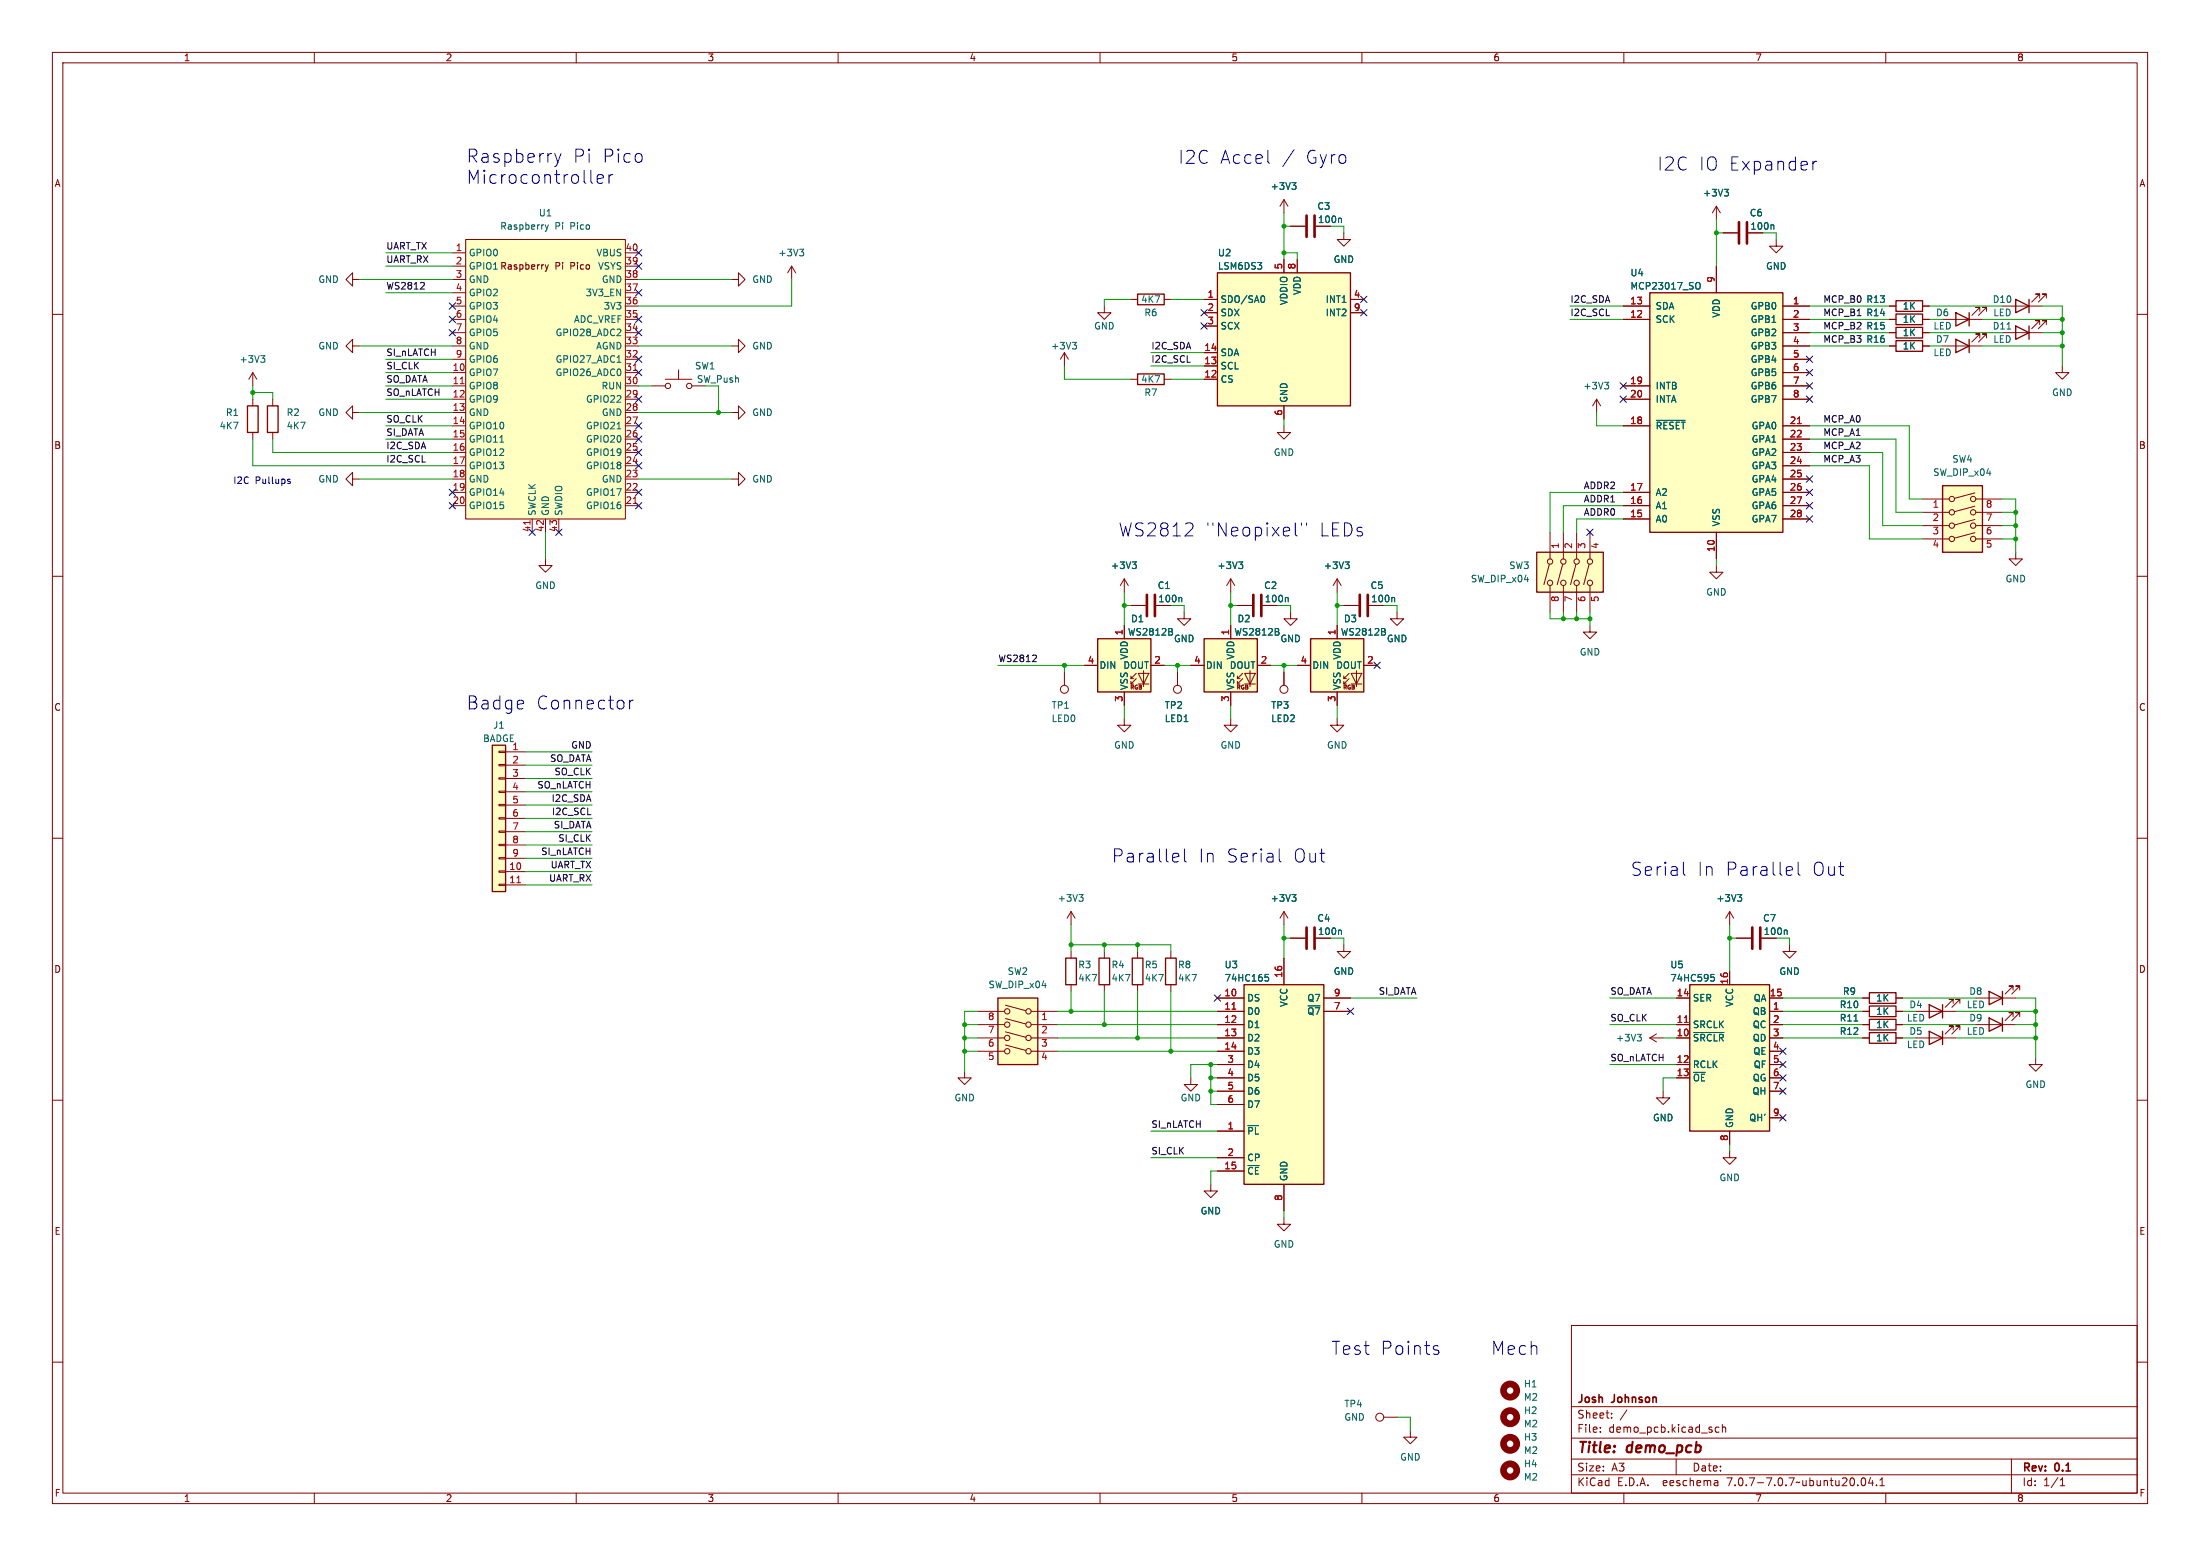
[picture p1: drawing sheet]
<svg xmlns="http://www.w3.org/2000/svg" width="420mm" height="297mm" viewBox="0 0 420 297" stroke-linecap="round" stroke-linejoin="round" font-family="sans-serif">
<g fill="none" stroke="#840000" stroke-width=".19">
<path d="M10 10h400v277h-400zM12 12h396v273h-396zM60 10v2M110 10v2M160 10v2M210 10v2M260 10v2M310 10v2M360 10v2M245.1 38.1v2.5M245.1 38.1l-.8 1.3M245.1 38.1l.8 1.3"/>
<path d="M327.7 39.4l-.8 1.2M327.7 39.4v2.5M327.7 39.4l.7 1.2M10 60h2M67.3 53.3v1.3l-1.3-1.3 1.3-1.2v1.2h1.3M86.4 48.3h2.5M86.4 50.8h2.5M86.4 53.3h2.5M86.4 58.4h2.5M86.4 55.9h2.5M88.9 45.7h30.5v53.4h-30.5zM104.1 50.5l.3 .9"/>
<path d="M104.4 51.4l-.3 .4M104.7 50.5l-.3 .9M119.4 48.3h2.5M119.4 50.8h2.5M119.4 53.3h2.5M119.4 58.4h2.5M119.4 55.9h2.5M139.7 53.3h1.3v1.3l1.2-1.3-1.2-1.2v1.2M151.1 50.8l-.7 1.3M151.1 50.8v2.5M151.1 50.8l.8 1.3M210.8 58.4v1.3h1.3l-1.3 1.3-1.3-1.3h1.3"/>
<path d="M215.9 57.2h1.3M222.2 57.2h1.3M229.9 57.2h2.5M229.9 59.7h2.5M245.1 49.5v2.6M246.4 43.2h2.8M247.6 49.5v2.6M256.5 44.5v1.2h1.3l-1.3 1.3-1.2-1.3h1.2M257.8 57.2h2.5M257.8 59.7h2.5M309.9 58.4h5.1M327.7 50.8v5.1"/>
<path d="M328.9 44.5h2.8M339.1 45.7v1.3h1.3l-1.3 1.3-1.3-1.3h1.3M340.4 58.4h5M360.7 58.4h1.2M367 58.4h1.3M378 59.4v-.7h-.8h.8l-1.6 1.5M379.2 59.4v-.7h-.7h.7l-1.5 1.5M382.3 58.4h7.6M389.4 56.9v-.8h-.8h.8l-1.5 1.6M390.7 56.9v-.8h-.8h.8l-1.6 1.6M408 60h2M48.3 71.1v2.6"/>
<path d="M48.3 76.2v1.3M48.3 71.1l-.8 1.3M48.3 71.1l.7 1.3M52.1 76.2v1.3M67.3 66v-1.2l-1.3 1.2 1.3 1.3v-1.3h1.3M67.3 78.7v1.3l-1.3-1.3 1.3-1.2v1.2h1.3M86.4 71.1h2.5M86.4 73.7h2.5M86.4 76.2h2.5M86.4 78.7h2.5M86.4 68.6h2.5M86.4 66h2.5"/>
<path d="M86.4 63.5h2.5M86.4 61h2.5M119.4 71.1h2.5M119.4 73.7h2.5M119.4 76.2h2.5M119.4 78.7h2.5M119.4 68.6h2.5M119.4 66h2.5M119.4 63.5h2.5M119.4 61h2.5M124.5 73.7h2.5M127 72.4h5.1"/>
<path d="M129.5 70.6v1.8M132.1 73.7h2.5M139.7 66h1.3v1.3l1.2-1.3-1.2-1.2v1.2M139.7 78.7h1.3v1.3l1.2-1.3-1.2-1.2v1.2M203.2 67.3l-.8 1.3M203.2 67.3v2.6M203.2 67.3l.8 1.3M215.9 72.4h1.3M222.2 72.4h1.3M229.9 72.4h2.5M229.9 69.9h2.5M229.9 67.3h2.5"/>
<path d="M229.9 62.2h2.5M245.1 77.5v2.5M304.8 76.2l-.8 1.3M304.8 76.2v2.5M304.8 76.2l.8 1.3M309.9 73.7h5.1M309.9 76.2h5.1M309.9 61h5.1M340.4 71.1h5M340.4 73.7h5M340.4 76.2h5M340.4 68.6h5"/>
<path d="M340.4 66h5M340.4 63.5h5M340.4 61h5M360.7 66h1.2M360.7 63.5h1.2M360.7 61h1.2M367 66h1.3M367 63.5h1.3M367 61h1.3M370.8 66h7.7M370.8 61h7.7M378 64.5v-.7h-.8h.8l-1.6 1.5"/>
<path d="M379.2 64.5v-.7h-.7h.7l-1.5 1.5M382.3 63.5h7.6M389.4 62v-.8h-.8h.8l-1.5 1.5M390.7 62v-.8h-.8h.8l-1.6 1.5M393.7 69.9v1.2h1.3l-1.3 1.3-1.3-1.3h1.3M48.3 82.6v1.2M52.1 82.6v1.2M67.3 91.4v-1.2l-1.3 1.2 1.3 1.3v-1.3h1.3M86.4 81.3h2.5M86.4 83.8h2.5M86.4 86.4h2.5M86.4 88.9h2.5"/>
<path d="M86.4 91.4h2.5M86.4 94h2.5M86.4 96.5h2.5M101.6 99.1v2.5M104.1 99.1v2.5M106.7 99.1v2.5M119.4 81.3h2.5M119.4 83.8h2.5M119.4 86.4h2.5M119.4 88.9h2.5M119.4 91.4h2.5M119.4 94h2.5"/>
<path d="M119.4 96.5h2.5M139.7 91.4h1.3v1.3l1.2-1.3-1.2-1.2v1.2M245.1 81.3v1.3h1.3l-1.3 1.2-1.3-1.2h1.3M309.9 81.3h5.1M309.9 94h5.1M309.9 96.5h5.1M309.9 99.1h5.1M340.4 81.3h5M340.4 83.8h5M340.4 86.4h5M340.4 88.9h5M340.4 91.4h5"/>
<path d="M340.4 94h5M340.4 96.5h5M340.4 99.1h5M367 95.3h5.1M367 97.8h5.1M377 99.2l-3.9 1M377 96.6l-3.9 1.1M377 94.1l-3.9 1M377.2 95.3h5.1M377.2 97.8h5.1M10 110h2M104.1 106.7v1.3h1.3l-1.3 1.2-1.2-1.2h1.2"/>
<path d="M214.6 110.5l-.7 1.3M214.6 110.5v2.5M214.6 119.4v2.5M214.6 110.5l.8 1.3M215.9 115.6h2.8M226.1 116.8v1.3h1.2l-1.2 1.3-1.3-1.3h1.3M234.9 110.5v2.5M234.9 119.4v2.5M234.9 110.5l-.7 1.3M234.9 110.5l.8 1.3M236.2 115.6h2.8M246.4 116.8v1.3h1.2l-1.2 1.3-1.3-1.3h1.3"/>
<path d="M255.3 110.5v2.5M255.3 119.4v2.5M255.3 110.5l-.8 1.3M255.3 110.5l.7 1.3M256.5 115.6h2.8M266.7 116.8v1.3h1.3l-1.3 1.3-1.3-1.3h1.3M295.8 107.7l-1.1 3.9M295.9 101.6v5.1M295.9 111.8v5M298.3 107.7l-1 3.9M298.4 101.6v5.1M298.4 111.8v5"/>
<path d="M300.9 107.7l-1.1 3.9M301 101.6v5.1M301 111.8v5M303.4 107.7l-1.1 3.9M303.5 119.4v1.3h1.3l-1.3 1.2-1.2-1.2h1.2M303.5 101.6v5.1M303.5 111.8v5M327.7 108v1.2h1.2l-1.2 1.3-1.3-1.3h1.3M327.7 101.6v5.1M367 100.3h5.1M367 102.9h5.1M377 101.7l-3.9 1"/>
<path d="M377.2 100.3h5.1M377.2 102.9h5.1M384.8 105.4v1.3h1.3l-1.3 1.3-1.3-1.3h1.3M408 110h2M203.2 128.3v2.5M207 127h2.5M214.6 137.2v1.2h1.3l-1.3 1.3-1.2-1.3h1.2M214.6 132.1v2.5M215.9 130.6h.5M215.9 129.5h.5M216.9 129.5l-1 1.1v-.6M216.9 128.5l-1 1v-.5"/>
<path d="M217.3 128.5h2l-1 2.1zM217.3 130.6h2M218.3 128v3.1M219.7 127h2.5M224.8 128.3v2.5M227.3 127h2.6M234.9 137.2v1.2h1.3l-1.3 1.3-1.2-1.3h1.2M234.9 132.1v2.5M236.2 130.6h.5M236.2 129.5h.5M237.2 129.5l-1 1.1v-.6M237.2 128.5l-1 1v-.5"/>
<path d="M237.6 128.5h2l-1 2.1zM237.6 130.6h2M238.6 128v3.1M240 127h2.6M245.1 128.3v2.5M247.6 127h2.6M255.3 137.2v1.2h1.2l-1.2 1.3-1.3-1.3h1.3M255.3 132.1v2.5M256.5 130.6h.5M256.5 129.5h.5M257.6 129.5l-1.1 1.1v-.6M257.6 128.5l-1.1 1v-.5"/>
<path d="M257.9 128.5h2.1l-1 2.1zM257.9 130.6h2.1M259 128v3.1M260.3 127h2.6M10 160h2M95.2 158.6h1.3v.3h-1.3zM95.2 156.1h1.3v.2h-1.3zM95.2 153.5h1.3v.3h-1.3zM95.2 151h1.3v.3h-1.3zM95.2 148.5h1.3v.2h-1.3zM95.2 145.9h1.3v.3h-1.3zM95.2 143.4h1.3v.2h-1.3z"/>
<path d="M96.5 143.5h3.8M96.5 146.1h3.8M96.5 148.6h3.8M96.5 151.1h3.8M96.5 153.7h3.8M96.5 156.2h3.8M96.5 158.8h3.8M408 160h2M95.2 168.8h1.3v.2h-1.3zM95.2 166.2h1.3v.3h-1.3zM95.2 163.7h1.3v.3h-1.3zM95.2 161.2h1.3v.2h-1.3z"/>
<path d="M96.5 166.4h3.8M96.5 168.9h3.8M96.5 161.3h3.8M96.5 163.8h3.8M204.5 174v2.5M204.5 174l-.8 1.3M204.5 174l.7 1.3M245.1 174v2.5M245.1 174l-.8 1.3M245.1 174l.8 1.3M246.4 179.1h2.8M330.2 174l-.8 1.3"/>
<path d="M330.2 174v2.5M330.2 174l.8 1.3M331.5 179.1h2.8M186.7 198.1h5.1M186.7 193h5.1M186.7 195.6h5.1M191.9 199.5l3.9 1M191.9 197l3.9 1M191.9 194.4l3.9 1.1M191.9 191.9l3.9 1M196.8 198.1h5.1M196.8 193h5.1"/>
<path d="M196.8 195.6h5.1M204.5 181.6v1.3M204.5 188v1.2M210.8 181.6v1.3M210.8 188v1.2M217.2 181.6v1.3M217.2 188v1.2M223.5 181.6v1.3M223.5 188v1.2M232.4 198.1h5.1M232.4 193h5.1M232.4 190.5h5.1"/>
<path d="M232.4 195.6h5.1M245.1 182.9v5.1M252.7 193h5.1M252.7 190.5h5.1M256.5 180.3v1.3h1.3l-1.3 1.3-1.2-1.3h1.2M315 198.1l1.2 .8M315 198.1h2.5M316.2 197.4l-1.2 .7M320 198.1h2.6M320 190.5h2.6M320 195.6h2.6M330.2 185.4v2.6"/>
<path d="M337.8 198.1h2.6M337.8 193h2.6M337.8 190.5h2.6M337.8 195.6h2.6M341.6 180.3v1.3h1.3l-1.3 1.3-1.2-1.3h1.2M355.6 198.1h1.3M355.6 193h1.3M355.6 190.5h1.3M355.6 195.6h1.3M361.9 198.1h1.3M361.9 193h1.3M361.9 190.5h1.3"/>
<path d="M361.9 195.6h1.3M365.8 198.1h7.6M365.8 193h7.6M372.9 191.5v-.7h-.8h.8l-1.6 1.5M372.9 196.6v-.8h-.8h.8l-1.6 1.6M374.1 191.5v-.7h-.7h.7l-1.5 1.5M374.1 196.6v-.8h-.7h.7l-1.5 1.6M377.2 190.5h7.6M377.2 195.6h7.6M384.3 189v-.8h-.8h.8l-1.5 1.5M384.3 194.1v-.8h-.8h.8l-1.5 1.5M385.6 189v-.8h-.8h.8l-1.6 1.5"/>
<path d="M385.6 194.1v-.8h-.8h.8l-1.6 1.5M10 210h2M184.1 204.5v1.2h-1.2l1.2 1.3 1.3-1.3h-1.3M186.7 200.7h5.1M196.8 200.7h5.1M227.3 205.7v1.3h-1.2l1.2 1.3 1.3-1.3h-1.3M232.4 200.7h5.1M232.4 203.2h5.1M232.4 205.7h5.1M232.4 208.3h5.1M232.4 215.9h5.1M232.4 210.8h5.1"/>
<path d="M317.5 208.3v1.3h-1.3l1.3 1.2 1.3-1.2h-1.3M320 203.2h2.6M320 205.7h2.6M330.2 219.7v1.3h-1.3l1.3 1.2 1.3-1.2h-1.3M330.2 215.9v2.5M337.8 200.7h2.6M337.8 203.2h2.6M337.8 205.7h2.6M337.8 208.3h2.6M337.8 213.4h2.6M388.6 201.9v1.3h1.3l-1.3 1.3-1.3-1.3h1.3M408 210h2"/>
<path d="M231.1 226.1v1.2h-1.2l1.2 1.3 1.3-1.3h-1.3M232.4 223.5h5.1M232.4 221h5.1M245.1 232.4v1.3h-1.3l1.3 1.2 1.3-1.2h-1.3M245.1 226.1v5M10 260h2M300 253h108v32h-108zM408 260h2M264.2 270.5h2.5M269.2 273v1.3h1.3l-1.3 1.3-1.2-1.3h1.2M300 278.5h108M300 274.5h108"/>
<path d="M300 268.5h108M305.5 273.2v.2M305.5 272.5v.1M307.7 270.5v.2M307.7 269.8v.1M310.6 269.1l-1.3 1.9M320 278.5v3M328.2 272.5l-.5-.1-.3 .3 .2 .6h.6M328.8 272.5l.2-.1 .4 .1v.9M328.8 271.9v1.5M384 278.5v6.5M60 285v2"/>
<path d="M110 285v2M160 285v2M210 285v2M260 285v2M300 281.5h108M310 285v2M327.9 282.7v.9M327.9 283.5l-.1 .1M327.9 282.9l-.1 .1M355.4 282.2l.3-.1a.8 .8 0 0 1 .5 .7 .8 .8 0 0 1-.5 .8l-.3-.2-.1-.4zM357.1 282l-.4 1.1h1M357.4 282.6v1"/>
<path d="M358.2 283.4v.2M358.9 283.6h.8M358.9 282.5l.4-.4v1.5M360 285v2M393.3 283.6h.9M393.3 282.5l.4-.4v1.5"/>
<circle cx="127.5" cy="73.7" r=".51"/>
<circle cx="131.6" cy="73.7" r=".51"/>
<circle cx="372.6" cy="97.8" r=".51"/>
<circle cx="372.6" cy="95.3" r=".51"/>
<circle cx="376.7" cy="97.8" r=".51"/>
<circle cx="376.7" cy="95.3" r=".51"/>
<circle cx="295.9" cy="107.2" r=".51"/>
<circle cx="295.9" cy="111.3" r=".51"/>
<circle cx="298.4" cy="111.3" r=".51"/>
<circle cx="298.4" cy="107.2" r=".51"/>
<circle cx="301" cy="111.3" r=".51"/>
<circle cx="301" cy="107.2" r=".51"/>
<circle cx="303.5" cy="107.2" r=".51"/>
<circle cx="303.5" cy="111.3" r=".51"/>
<circle cx="372.6" cy="102.9" r=".51"/>
<circle cx="372.6" cy="100.3" r=".51"/>
<circle cx="376.7" cy="102.9" r=".51"/>
<circle cx="376.7" cy="100.3" r=".51"/>
<circle cx="203.2" cy="131.6" r=".76"/>
<circle cx="224.8" cy="131.6" r=".76"/>
<circle cx="245.1" cy="131.6" r=".76"/>
<circle cx="192.3" cy="195.6" r=".51"/>
<circle cx="192.3" cy="193" r=".51"/>
<circle cx="192.3" cy="198.1" r=".51"/>
<circle cx="196.3" cy="198.1" r=".51"/>
<circle cx="196.3" cy="193" r=".51"/>
<circle cx="196.3" cy="195.6" r=".51"/>
<circle cx="192.3" cy="200.7" r=".51"/>
<circle cx="196.3" cy="200.7" r=".51"/>
<circle cx="263.4" cy="270.5" r=".76"/>
</g>
<g fill="none" stroke="#840000" stroke-width=".25">
<path d="M217.2 56.1h5v2.1h-5zM232.4 52.1h25.4v25.4h-25.4zM315 55.9h25.4v45.7h-25.4zM361.9 57.4h5.1v2h-5.1zM361.9 59.9h5.1v2.1h-5.1zM373.4 59.7l2.5 1.3-2.5 1.2zM375.9 59.7v2.5M384.8 57.2l2.5 1.2-2.5 1.3zM387.3 57.2v2.5M47.2 77.5h2.1v5.1h-2.1zM51.1 77.5h2v5.1h-2zM217.2 71.4h5v2h-5z"/>
<path d="M361.9 62.5h5.1v2h-5.1zM361.9 65h5.1v2.1h-5.1zM373.4 64.8l2.5 1.2-2.5 1.3zM375.9 64.8v2.5M384.8 62.2l2.5 1.3-2.5 1.3zM387.3 62.2v2.6M370.8 92.7h7.7v12.7h-7.7zM293.4 105.4h12.7v7.6h-12.7zM209.5 121.9h10.2v10.2h-10.2zM229.9 121.9h10.1v10.2h-10.1zM250.2 121.9h10.1v10.2h-10.1zM94 142.2h2.5v28h-2.5z"/>
<path d="M190.5 190.5h7.6v12.7h-7.6zM203.5 182.9h2v5.1h-2zM209.8 182.9h2v5.1h-2zM216.2 182.9h2v5.1h-2zM222.5 182.9h2v5.1h-2zM237.5 188h15.2v38.1h-15.2zM322.6 188h15.2v27.9h-15.2zM356.9 192h5v2.1h-5zM356.9 189.5h5v2h-5zM356.9 197.1h5v2h-5zM356.9 194.6h5v2h-5zM368.3 191.8l2.5 1.2-2.5 1.3z"/>
<path d="M368.3 196.9l2.5 1.2-2.5 1.3zM370.8 191.8v2.5M370.8 196.9v2.5M379.7 189.2l2.6 1.3-2.6 1.3zM379.7 194.3l2.6 1.3-2.6 1.3zM382.3 189.2v2.6M382.3 194.3v2.6"/>
</g>
<g fill="#ffffc2" stroke="#ffffc2" stroke-width=".19">
<path d="M229.9 121.9h10.1v10.2h-10.1z"/>
<path d="M250.2 121.9h10.1v10.2h-10.1z"/>
<path d="M88.9 45.7h30.5v53.4h-30.5z"/>
<path d="M94 142.2h2.5v28h-2.5z"/>
<path d="M190.5 190.5h7.6v12.7h-7.6z"/>
<path d="M293.4 105.4h12.7v7.6h-12.7z"/>
<path d="M232.4 52.1h25.4v25.4h-25.4z"/>
<path d="M370.8 92.7h7.7v12.7h-7.7z"/>
<path d="M315 55.9h25.4v45.7h-25.4z"/>
<path d="M209.5 121.9h10.2v10.2h-10.2z"/>
<path d="M322.6 188h15.2v27.9h-15.2z"/>
<path d="M237.5 188h15.2v38.1h-15.2z"/>
</g>
<g fill="none" stroke="#006464" stroke-width=".19">
<path d="M246.6 34.9h.8l-.4 .5M247.2 35.4l.2 .2v.3l-.2 .2M329.2 36.1h.8l-.5 .5M329.7 36.6l.3 .3v.3l-.3 .2M104.1 42.9l.3 .9M104.4 43.8l-.3 .4M104.7 42.9l-.3 .9M152.6 47.6h.8l-.4 .5M153.2 48.1l.2 .2v.3l-.2 .2M241.1 56.5a.79 .79 0 0 1 0 1.2M255.9 41.6l.2 .2v.7M324 53.9a.43 .43 0 0 1 .6 .4v.5a.43 .43 0 0 1-.6 .4"/>
<path d="M338.5 42.9l.1 .2v.7M49.8 67.9h.8l-.5 .5M50.3 68.4l.3 .2v.3l-.3 .3M117.8 69.2h.7M204.7 65.3h.8l-.4 .5M205.3 65.8l.2 .3v.3l-.2 .2M306.3 73h.8l-.4 .5M306.9 73.5l.2 .2v.3l-.2 .2M383.1 62.8h.8M95.4 84.4h.8M117.8 81.9h.7M316.2 80.2h5.5"/>
<path d="M216.1 107.3h.8l-.4 .4M216.7 107.7l.2 .3v.3l-.2 .2M225.4 114l.2 .2v.7M236.5 107.3h.7l-.4 .4M237 107.7l.2 .3v.3l-.2 .2M245.7 114l.2 .2v.7M256.8 107.3h.8l-.5 .4M257.3 107.7l.3 .3v.3l-.3 .2M266.1 114l.1 .2v.7M223.7 120.6l.2 .4M223.7 120.1v.3M244.1 120.6l.1 .4"/>
<path d="M244.1 120.1v.3M264.4 120.6l.1 .4M264.4 120.1v.3M206 170.8h.8l-.5 .4M206.5 171.2l.3 .3v.3l-.3 .2M246.6 170.8h.8l-.4 .4M247.2 171.2l.2 .3v.3l-.2 .2M255.9 177.5l.2 .2v.7M331.7 170.8h.8l-.4 .4M332.3 171.2l.2 .3v.3l-.2 .2M341 177.5l.2 .2v.7M241.5 186h.6"/>
<path d="M241.7 186.5h.3l.2 .2-.1 .5-.4 .1M312.5 197.4h.8l-.4 .5M313.1 197.9l.2 .3v.3l-.2 .2M323.3 197.1h5.8M326.6 186h.6M326.7 186.5h.3l.3 .2-.1 .5-.5 .1M353.9 194.9h.8M238.2 214.9h2.1"/>
</g>
<path d="M87.9 73.2h.7M120.9 70.7h.7M101.2 99.4v.7M120.9 96.1h.7M343.1 80.9h.8M98.7 168.5h.7M235.2 192.6h.7M321.6 195.2h.7" fill="none" stroke="#a90000" stroke-width=".19"/>
<g fill="none" stroke="#840000" stroke-width=".51">
<path d="M249.4 41.1v4.1M251 41.1v4.1M332 42.4v4.1M333.5 42.4v4.1M218.9 113.5v4.1M220.5 113.5v4.1M239.3 113.5v4.1M240.8 113.5v4.1M259.6 113.5v4.1M261.1 113.5v4.1M249.4 177v4.1M251 177v4.1"/>
<path d="M334.5 177v4.1M336 177v4.1"/>
</g>
<g fill="none" stroke="#840000" stroke-width="1.3">
<circle cx="288.3" cy="275.6" r="1.27"/>
<circle cx="288.3" cy="265.4" r="1.27"/>
<circle cx="288.3" cy="270.5" r="1.27"/>
<circle cx="288.3" cy="280.7" r="1.27"/>
</g>
<path d="M80.2 55.2h.8M81 54v.5M197.1 126.3h.8M197.8 125.1v.5" fill="none" stroke="#0f0f0f" stroke-width=".19"/>
<g fill="none" stroke="#0000c2" stroke-width=".19">
<path d="M105.9 29.3l.6 1.7M106.5 31l-.4 .7M107.1 29.3l-.6 1.7M112.9 34.9l.3 .1M114 34.2l1.2-.3-.1-.5-.7-.1-.4 .4 .1 1.2 .3 .1 .7-.1M116.3 33.3v1.7M117 33.3a.64 .64 0 0 0-.7 .5M242.2 31.1l.2 .1M247 28.6l-2.1 3.2M346.1 30.8v1.7M346.8 30.8a.64 .64 0 0 0-.7 .5M55 91.8l.4 .3v.1l-.4 .1"/>
<path d="M55 91.5h.4M247.3 99.8v2.1l.3 .4M248.5 99.8v.5M249.4 99.8v.5M120.2 133.7v1.6M120.9 133.7a.64 .64 0 0 0-.7 .4M224.2 162.9l.7 .1 .1 .5-1.1 .2M224.9 164.4l-.7 .1M226.1 162v2.2l.4 .3M244.2 162v2.2l.4 .3M321.4 164.6v2.1l.3 .4M341.4 165.4l.7 .1 .1 .5-1.2 .2"/>
<path d="M342.1 167l-.7 .1M343.3 164.6v2.1l.3 .4M274 257.7l.6 .1 .1 .4-.4 .3h-.4M274 256.8l.6 .2"/>
</g>
<g fill="none" stroke="#009600" stroke-width=".19">
<path d="M68.6 53.3h17.8M73.7 48.3h12.7M73.7 55.9h12.7M73.7 50.8h12.7M121.9 53.3h17.8M151.1 53.3v5.1h-29.2M215.9 57.2h-5.1v1.2M223.5 57.2h6.4M245.1 48.3h2.5v1.2M245.1 40.6v8.9M245.1 43.2h1.3M254 43.2h2.5v1.3"/>
<path d="M299.7 58.4h10.2M327.7 44.5h1.2M327.7 41.9v8.9M336.5 44.5h2.6v1.2M345.4 58.4h15.3M368.3 58.4h14M389.9 58.4h3.8v11.5M48.3 73.7v2.5M48.3 74.9h3.8v1.3M68.6 66h17.8M68.6 78.7h17.8M73.7 73.7h12.7"/>
<path d="M73.7 71.1h12.7M73.7 68.6h12.7M73.7 76.2h12.7M121.9 66h17.8M121.9 73.7h2.6M121.9 78.7h17.8M137.2 73.7v5M203.2 69.9v2.5h12.7M219.7 69.9h10.2M219.7 67.3h10.2M223.5 72.4h6.4M299.7 61h10.2"/>
<path d="M304.8 78.7v2.6h5.1M345.4 63.5h15.3M345.4 61h15.3M345.4 66h15.3M368.3 63.5h14M368.3 61h2.5M368.3 66h2.5M378.5 61h15.2M378.5 66h15.2M389.9 63.5h3.8M48.3 83.8v5.1h38.1M52.1 83.8v2.6h34.3"/>
<path d="M68.6 91.4h17.8M73.7 83.8h12.7M73.7 81.3h12.7M121.9 91.4h17.8M245.1 80v1.3M309.9 94h-14v7.6M309.9 99.1h-8.9v2.5M309.9 96.5h-11.5v5.1M345.4 88.9h11.5v14h10.1M345.4 81.3h19.1v14h2.5M345.4 83.8h16.5v14h5.1M345.4 86.4h14v13.9h7.6"/>
<path d="M382.3 95.3h2.5v10.1M382.3 97.8h2.5M104.1 101.6v5.1M214.6 115.6h1.3M214.6 113v6.4M223.5 115.6h2.6v1.2M234.9 113v6.4M234.9 115.6h1.3M243.8 115.6h2.6v1.2M255.3 113v6.4M255.3 115.6h1.2M264.2 115.6h2.5v1.2"/>
<path d="M295.9 116.8v1.3h7.6M298.4 116.8v1.3M301 116.8v1.3M303.5 116.8v2.6M327.7 106.7v1.3M382.3 102.9h2.5M382.3 100.3h2.5M190.5 127h16.5M203.2 127v1.3M214.6 134.6v2.6M222.2 127h5.1M224.8 127v1.3"/>
<path d="M234.9 134.6v2.6M242.6 127h5M245.1 127v1.3M255.3 134.6v2.6M100.3 151.1h12.7M100.3 148.6h12.7M100.3 153.7h12.7M100.3 156.2h12.7M100.3 158.8h12.7M100.3 143.5h12.7M100.3 146.1h12.7M100.3 168.9h12.7"/>
<path d="M100.3 161.3h12.7M100.3 163.8h12.7M100.3 166.4h12.7M204.5 176.5v5.1M245.1 179.1h1.3M245.1 176.5v6.4M254 179.1h2.5v1.2M330.2 179.1h1.3M330.2 176.5v8.9M339.1 179.1h2.5v1.2M184.1 198.1h2.6M184.1 195.6h2.6"/>
<path d="M186.7 193h-2.6v11.5M201.9 198.1h30.5M201.9 193h30.5M201.9 195.6h30.5M204.5 180.3h19v1.3M204.5 189.2v3.8M210.8 180.3v1.3M210.8 189.2v6.4M217.2 180.3v1.3M217.2 189.2v8.9M223.5 189.2v11.5M257.8 190.5h12.7"/>
<path d="M307.3 190.5h12.7M307.3 195.6h12.7M317.5 198.1h2.5M340.4 198.1h15.2M340.4 193h15.2M340.4 190.5h15.2M340.4 195.6h15.2M363.2 198.1h2.6M363.2 193h2.6M363.2 190.5h14M363.2 195.6h14M373.4 198.1h15.2"/>
<path d="M373.4 193h15.2M384.8 190.5h3.8v11.4M384.8 195.6h3.8M184.1 200.7h2.6M201.9 200.7h30.5M219.7 215.9h12.7M231.1 205.7h1.3M231.1 203.2v7.6h1.3M231.1 208.3h1.3M232.4 203.2h-5.1v2.5M307.3 203.2h12.7M320 205.7h-2.5v2.6"/>
<path d="M330.2 218.4v1.3M219.7 221h12.7M232.4 223.5h-1.3v2.6M245.1 231.1v1.3M266.7 270.5h2.5v2.5"/>
</g>
<g fill="none" stroke="#000084" stroke-width=".19">
<path d="M85.8 57.8l1.2 1.2M87 57.8l-1.2 1.2M121.3 55.3l1.2 1.2M121.3 47.7l1.2 1.2M121.3 50.2l1.2 1.2M122.5 55.3l-1.2 1.2M122.5 47.7l-1.2 1.2M122.5 50.2l-1.2 1.2M229.3 59.1l1.2 1.2M230.5 59.1l-1.2 1.2M259.7 59.1l1.3 1.2M259.7 56.5l1.3 1.3"/>
<path d="M261 59.1l-1.3 1.2M261 56.5l-1.3 1.3M85.8 60.4l1.2 1.2M85.8 62.9l1.2 1.2M87 60.4l-1.2 1.2M87 62.9l-1.2 1.2M121.3 68l1.2 1.2M121.3 75.6l1.2 1.2M121.3 62.9l1.2 1.2M121.3 60.4l1.2 1.2M121.3 70.5l1.2 1.2M122.5 60.4l-1.2 1.2"/>
<path d="M122.5 68l-1.2 1.2M122.5 75.6l-1.2 1.2M122.5 62.9l-1.2 1.2M122.5 70.5l-1.2 1.2M229.3 61.6l1.2 1.2M230.5 61.6l-1.2 1.2M309.3 73.1l1.2 1.2M309.3 75.6l1.2 1.2M310.5 73.1l-1.2 1.2M310.5 75.6l-1.2 1.2M344.8 70.5l1.2 1.2M344.8 68l1.2 1.2"/>
<path d="M344.8 75.6l1.2 1.2M344.8 73.1l1.2 1.2M346 70.5l-1.2 1.2M346 68l-1.2 1.2M346 75.6l-1.2 1.2M346 73.1l-1.2 1.2M85.8 95.9l1.2 1.2M85.8 93.4l1.2 1.2M87 95.9l-1.2 1.2M87 93.4l-1.2 1.2M121.3 83.2l1.2 1.2M121.3 95.9l1.2 1.2"/>
<path d="M121.3 80.7l1.2 1.2M121.3 88.3l1.2 1.2M121.3 85.8l1.2 1.2M121.3 93.4l1.2 1.2M122.5 83.2l-1.2 1.2M122.5 95.9l-1.2 1.2M122.5 80.7l-1.2 1.2M122.5 88.3l-1.2 1.2M122.5 85.8l-1.2 1.2M122.5 93.4l-1.2 1.2M344.8 93.4l1.2 1.2M344.8 90.8l1.2 1.2"/>
<path d="M344.8 98.5l1.2 1.2M344.8 95.9l1.2 1.2M346 93.4l-1.2 1.2M346 90.8l-1.2 1.2M346 98.5l-1.2 1.2M346 95.9l-1.2 1.2M101 101l1.2 1.2M102.2 101l-1.2 1.2M106.1 101l1.2 1.2M107.3 101l-1.2 1.2M302.9 101l1.2 1.2M304.1 101l-1.2 1.2"/>
<path d="M262.3 126.4l1.2 1.2M263.5 126.4l-1.2 1.2M231.8 189.9l1.2 1.2M233 189.9l-1.2 1.2M257.2 192.4l1.2 1.2M258.4 192.4l-1.2 1.2M339.8 207.7l1.2 1.2M339.8 202.6l1.2 1.2M339.8 205.1l1.2 1.2M339.8 212.8l1.2 1.2M339.8 200.1l1.2 1.2M341 207.7l-1.2 1.2"/>
<path d="M341 202.6l-1.2 1.2M341 205.1l-1.2 1.2M341 212.8l-1.2 1.2M341 200.1l-1.2 1.2"/>
</g>
<g fill="#009600" stroke="#009600" stroke-width=".19">
<circle cx="203.2" cy="127" r=".38"/>
<circle cx="224.8" cy="127" r=".38"/>
<circle cx="235" cy="115.6" r=".38"/>
<circle cx="214.6" cy="115.6" r=".38"/>
<circle cx="217.2" cy="180.3" r=".38"/>
<circle cx="137.2" cy="78.7" r=".38"/>
<circle cx="48.3" cy="74.9" r=".38"/>
<circle cx="204.5" cy="180.3" r=".38"/>
<circle cx="204.5" cy="193" r=".38"/>
<circle cx="184.2" cy="200.7" r=".38"/>
<circle cx="210.8" cy="195.6" r=".38"/>
<circle cx="184.2" cy="198.1" r=".38"/>
<circle cx="184.2" cy="195.6" r=".38"/>
<circle cx="210.8" cy="180.3" r=".38"/>
<circle cx="327.7" cy="44.5" r=".38"/>
<circle cx="303.5" cy="118.1" r=".38"/>
<circle cx="245.1" cy="48.3" r=".38"/>
<circle cx="245.1" cy="43.2" r=".38"/>
<circle cx="384.8" cy="97.8" r=".38"/>
<circle cx="384.8" cy="102.9" r=".38"/>
<circle cx="393.7" cy="66" r=".38"/>
<circle cx="384.8" cy="100.3" r=".38"/>
<circle cx="393.7" cy="61" r=".38"/>
<circle cx="393.7" cy="63.5" r=".38"/>
<circle cx="231.1" cy="205.7" r=".38"/>
<circle cx="231.1" cy="203.2" r=".38"/>
<circle cx="330.2" cy="179.1" r=".38"/>
<circle cx="301" cy="118.1" r=".38"/>
<circle cx="298.5" cy="118.1" r=".38"/>
<circle cx="255.3" cy="115.6" r=".38"/>
<circle cx="245.1" cy="127" r=".38"/>
<circle cx="388.6" cy="195.6" r=".38"/>
<circle cx="388.6" cy="193" r=".38"/>
<circle cx="388.6" cy="198.1" r=".38"/>
<circle cx="231.1" cy="208.3" r=".38"/>
<circle cx="217.2" cy="198.1" r=".38"/>
<circle cx="223.5" cy="200.7" r=".38"/>
<circle cx="245.1" cy="179.1" r=".38"/>
</g>
<g font-size="3.5" fill="#0000c2">
<text x="88.9" y="31.3">Raspberry</text>
<text x="88.9" y="35.3">Microcontroller</text>
<text x="109.2" y="31.3">Pi</text>
<text x="114.8" y="31.3">Pico</text>
<text x="224.8" y="31.5">I2C</text>
<text x="232.7" y="31.5">Accel</text>
<text x="248.9" y="31.5">Gyro</text>
<text x="316.2" y="32.8">I2C</text>
<text x="324.2" y="32.8">IO Expander</text>
<text x="213.4" y="102.6">WS2812</text>
<text x="230" y="102.6">&quot;Neopixel&quot;</text>
<text x="251.6" y="102.6">LEDs</text>
<text x="88.9" y="135.6">Badge</text>
<text x="102.2" y="135.6">Connector</text>
<text x="212.1" y="164.9">Parallel</text>
<text x="228.6" y="164.9">In Serial</text>
<text x="246.6" y="164.9">Out</text>
<text x="311.1" y="167.4">Serial</text>
<text x="323.8" y="167.4">In Parallel</text>
<text x="345.7" y="167.4">Out</text>
<text x="254" y="258.8">Test</text>
<text x="263.4" y="258.8">Points</text>
<text x="284.5" y="258.8">Mech</text>
</g>
<g font-size="2.8" fill="#840000">
<text x="301" y="277.9">Title:</text>
<text x="310.6" y="277.9">demo_pcb</text>
</g>
<g font-size="2.1" fill="#840000">
<text x="301" y="268.2">Josh</text>
<text x="307.8" y="268.2">Johnson</text>
<text x="301" y="273.7">File:</text>
<text x="301" y="271">Sheet:</text>
<text x="307.1" y="273.7">demo_pcb.kicad_sch</text>
<text x="301" y="281.1">Size:</text>
<text x="307.6" y="281.1">A3</text>
<text x="323" y="281.1">Date:</text>
<text x="386" y="281.3">Rev:</text>
<text x="392.4" y="281.3">0.1</text>
<text x="301" y="283.9">KiCad</text>
<text x="308.7" y="283.9">E.D.A.</text>
<text x="317.6" y="283.9">eeschema</text>
<text x="330" y="283.9">7.0.7-7.0.7~ubuntu20.04.1</text>
<text x="386" y="283.9">Id:</text>
<text x="390.1" y="283.9">1/1</text>
</g>
<g font-size="1.8" fill="#840000">
<text x="35" y="11.9">1</text>
<text x="85" y="11.9">2</text>
<text x="135" y="11.9">3</text>
<text x="185" y="11.9">4</text>
<text x="235" y="11.9">5</text>
<text x="285" y="11.9">6</text>
<text x="335" y="11.9">7</text>
<text x="385" y="11.9">8</text>
<text x="10.3" y="35.9">A</text>
<text x="408.3" y="35.9">A</text>
<text x="251.5" y="42.8">100n</text>
<text x="334.1" y="44">100n</text>
<text x="105.9" y="51.7">Pi</text>
<text x="109" y="51.7">Pico</text>
<text x="10.3" y="85.9">B</text>
<text x="408.2" y="85.9">B</text>
<text x="221" y="115.2">100n</text>
<text x="241.3" y="115.2">100n</text>
<text x="261.7" y="115.2">100n</text>
<text x="10.3" y="135.9">C</text>
<text x="408.2" y="135.9">C</text>
<text x="251.5" y="178.7">100n</text>
<text x="336.6" y="178.7">100n</text>
<text x="10.3" y="185.9">D</text>
<text x="408.2" y="185.9">D</text>
<text x="10.3" y="235.9">E</text>
<text x="408.3" y="235.9">E</text>
<text x="10.3" y="285.9">F</text>
<text x="35" y="286.9">1</text>
<text x="85" y="286.9">2</text>
<text x="135" y="286.9">3</text>
<text x="185" y="286.9">4</text>
<text x="235" y="286.9">5</text>
<text x="285" y="286.9">6</text>
<text x="335" y="286.9">7</text>
<text x="385" y="286.9">8</text>
<text x="408.3" y="285.9">F</text>
</g>
<g font-size="1.8" fill="#006464">
<text x="102.8" y="41.5">U1</text>
<text x="242.5" y="36.4">+3V3</text>
<text x="251.4" y="40.2">C3</text>
<text x="325" y="37.7">+3V3</text>
<text x="333.9" y="41.5">C6</text>
<text x="95.4" y="44">Raspberry</text>
<text x="105.9" y="44">Pi</text>
<text x="109" y="44">Pico</text>
<text x="89.4" y="49.1">GPIO0</text>
<text x="89.4" y="51.7">GPIO1 Raspberry</text>
<text x="113.8" y="49.1">VBUS</text>
<text x="114.1" y="51.7">VSYS</text>
<text x="148.5" y="49.1">+3V3</text>
<text x="232.4" y="51.7">LSM6DS3</text>
<text x="232.4" y="49.1">U2</text>
<text x="254.5" y="50.4">GND</text>
<text x="311.2" y="52.9">U4</text>
<text x="337.1" y="51.7">GND</text>
<text x="60.7" y="54.2">GND</text>
<text x="89.4" y="54.2">GND</text>
<text x="89.4" y="56.7">GPIO2</text>
<text x="89.4" y="59.3">GPIO3</text>
<text x="111.7" y="56.7">3V3_EN</text>
<text x="114.8" y="54.2">GND</text>
<text x="115.2" y="59.3">3V3</text>
<text x="143.5" y="54.2">GND</text>
<text x="217.8" y="58">4K7</text>
<text x="232.9" y="58">SDO/SA0</text>
<text x="246" y="58.3" transform="rotate(-90 246 58.3)">VDDIO</text>
<text x="248.5" y="56.4" transform="rotate(-90 248.5 56.4)">VDD</text>
<text x="253" y="58">INT1</text>
<text x="311.2" y="55.5">MCP23017_SO</text>
<text x="316" y="59.3">SDA</text>
<text x="334.1" y="59.3">GPB0</text>
<text x="356.2" y="58">R13</text>
<text x="363.1" y="59.3">1K</text>
<text x="380.3" y="58">D10</text>
<text x="89.4" y="61.8">GPIO4</text>
<text x="89.4" y="64.4">GPIO5</text>
<text x="106" y="64.4">GPIO28_ADC2</text>
<text x="109.5" y="61.8">ADC_VREF</text>
<text x="208.8" y="63.1">GND</text>
<text x="218.4" y="60.6">R6</text>
<text x="232.9" y="60.6">SDX</text>
<text x="232.9" y="63.1">SCX</text>
<text x="253" y="60.6">INT2</text>
<text x="316" y="61.8">SCK</text>
<text x="328.5" y="60.7" transform="rotate(-90 328.5 60.7)">VDD</text>
<text x="334.1" y="61.8">GPB1</text>
<text x="334.1" y="64.4">GPB2</text>
<text x="356.2" y="63.1">R15</text>
<text x="356.2" y="60.6">R14</text>
<text x="356.2" y="65.6">R16</text>
<text x="363.1" y="64.4">1K</text>
<text x="363.1" y="61.8">1K</text>
<text x="369" y="63.1">LED</text>
<text x="369.5" y="65.6">D7</text>
<text x="369.5" y="60.6">D6</text>
<text x="380.3" y="63.1">D11</text>
<text x="380.4" y="60.6">LED</text>
<text x="380.4" y="65.6">LED</text>
<text x="45.6" y="69.4">+3V3</text>
<text x="60.7" y="66.9">GND</text>
<text x="89.4" y="72">GPIO7</text>
<text x="89.4" y="66.9">GND</text>
<text x="89.4" y="69.4">GPIO6</text>
<text x="106" y="72">GPIO26_ADC0</text>
<text x="106" y="69.4">GPIO27_ADC1</text>
<text x="113.7" y="66.9">AGND</text>
<text x="132.6" y="70.7">SW1</text>
<text x="143.5" y="66.9">GND</text>
<text x="200.6" y="66.9">+3V3</text>
<text x="232.9" y="70.7">SCL</text>
<text x="232.9" y="68.2">SDA</text>
<text x="334.1" y="66.9">GPB3</text>
<text x="334.1" y="69.4">GPB4</text>
<text x="334.1" y="72">GPB5</text>
<text x="363.1" y="66.9">1K</text>
<text x="369" y="68.2">LED</text>
<text x="89.4" y="74.5">GPIO8</text>
<text x="89.4" y="77.1">GPIO9</text>
<text x="111.8" y="77.1">GPIO22</text>
<text x="114.7" y="74.5">RUN</text>
<text x="217.8" y="73.3">4K7</text>
<text x="218.4" y="75.8">R7</text>
<text x="232.9" y="73.3">CS</text>
<text x="246" y="77" transform="rotate(-90 246 77)">GND</text>
<text x="302.2" y="74.5">+3V3</text>
<text x="316" y="74.5">INTB</text>
<text x="316" y="77.1">INTA</text>
<text x="334.1" y="74.5">GPB6</text>
<text x="334.1" y="77.1">GPB7</text>
<text x="391.7" y="75.8">GND</text>
<text x="41.8" y="82.1">4K7</text>
<text x="43" y="79.6">R1</text>
<text x="54.6" y="79.6">R2</text>
<text x="54.6" y="82.1">4K7</text>
<text x="60.7" y="79.6">GND</text>
<text x="89.4" y="79.6">GND</text>
<text x="89.4" y="82.1">GPIO10</text>
<text x="111.8" y="82.1">GPIO21</text>
<text x="114.8" y="79.6">GND</text>
<text x="143.5" y="79.6">GND</text>
<text x="316" y="82.1">~{RESET}</text>
<text x="334.3" y="82.1">GPA0</text>
<text x="89.4" y="84.7">GPIO11</text>
<text x="89.4" y="87.2">GPIO12</text>
<text x="89.4" y="89.8">GPIO13</text>
<text x="111.8" y="89.8">GPIO18</text>
<text x="111.8" y="87.2">GPIO19</text>
<text x="111.8" y="84.7">GPIO20</text>
<text x="243.1" y="87.2">GND</text>
<text x="334.3" y="84.7">GPA1</text>
<text x="334.3" y="87.2">GPA2</text>
<text x="334.3" y="89.8">GPA3</text>
<text x="372.6" y="88.5">SW4</text>
<text x="60.7" y="92.3">GND</text>
<text x="89.4" y="92.3">GND</text>
<text x="89.4" y="94.8">GPIO14</text>
<text x="111.8" y="94.8">GPIO17</text>
<text x="114.8" y="92.3">GND</text>
<text x="143.5" y="92.3">GND</text>
<text x="316" y="94.8">A2</text>
<text x="334.3" y="92.3">GPA4</text>
<text x="334.3" y="94.8">GPA5</text>
<text x="369" y="91">SW_DIP_x04</text>
<text x="89.4" y="97.4">GPIO15</text>
<text x="102.5" y="98.6" transform="rotate(-90 102.5 98.6)">SWCLK</text>
<text x="105" y="98.6" transform="rotate(-90 105 98.6)">GND</text>
<text x="107.5" y="98.6" transform="rotate(-90 107.5 98.6)">SWDIO</text>
<text x="111.8" y="97.4">GPIO16</text>
<text x="316" y="99.9">A0</text>
<text x="316" y="97.4">A1</text>
<text x="328.5" y="100.6" transform="rotate(-90 328.5 100.6)">VSS</text>
<text x="334.3" y="97.4">GPA6</text>
<text x="334.3" y="99.9">GPA7</text>
<text x="102.1" y="112.6">GND</text>
<text x="212" y="108.8">+3V3</text>
<text x="220.9" y="112.6">C1</text>
<text x="232.3" y="108.8">+3V3</text>
<text x="241.2" y="112.6">C2</text>
<text x="252.6" y="108.8">+3V3</text>
<text x="261.5" y="112.6">C5</text>
<text x="280.7" y="111.4">SW_DIP_x04</text>
<text x="288" y="108.8">SW3</text>
<text x="325.6" y="113.9">GND</text>
<text x="382.8" y="111.4">GND</text>
<text x="215.8" y="119">D1</text>
<text x="236.1" y="119">D2</text>
<text x="256.5" y="119">D3</text>
<text x="215.2" y="121.5">WS2812B</text>
<text x="224" y="122.8">GND</text>
<text x="235.5" y="121.5">WS2812B</text>
<text x="244.3" y="122.8">GND</text>
<text x="255.9" y="121.5">WS2812B</text>
<text x="264.7" y="122.8">GND</text>
<text x="301.5" y="125.3">GND</text>
<text x="209.8" y="127.9">DIN</text>
<text x="214.4" y="127.9">DOUT</text>
<text x="215.5" y="131.8" transform="rotate(-90 215.5 131.8)">VSS</text>
<text x="215.5" y="126" transform="rotate(-90 215.5 126)">VDD</text>
<text x="230.1" y="127.9">DIN</text>
<text x="234.7" y="127.9">DOUT</text>
<text x="235.8" y="131.8" transform="rotate(-90 235.8 131.8)">VSS</text>
<text x="235.8" y="126" transform="rotate(-90 235.8 126)">VDD</text>
<text x="250.4" y="127.9">DIN</text>
<text x="255" y="127.9">DOUT</text>
<text x="256.1" y="131.8" transform="rotate(-90 256.1 131.8)">VSS</text>
<text x="256.1" y="126" transform="rotate(-90 256.1 126)">VDD</text>
<text x="200.7" y="135.5">TP1</text>
<text x="222.3" y="135.5">TP2</text>
<text x="242.6" y="135.5">TP3</text>
<text x="92.1" y="141.8">BADGE</text>
<text x="94.1" y="139.3">J1</text>
<text x="97.7" y="143.3">1</text>
<text x="200.7" y="138">LED0</text>
<text x="212.6" y="143.1">GND</text>
<text x="222.3" y="138">LED1</text>
<text x="232.9" y="143.1">GND</text>
<text x="242.6" y="138">LED2</text>
<text x="253.2" y="143.1">GND</text>
<text x="201.8" y="172.3">+3V3</text>
<text x="242.5" y="172.3">+3V3</text>
<text x="327.6" y="172.3">+3V3</text>
<text x="251.4" y="176.1">C4</text>
<text x="336.5" y="176.1">C7</text>
<text x="205.7" y="185">R3</text>
<text x="212.1" y="185">R4</text>
<text x="218.4" y="185">R5</text>
<text x="224.8" y="185">R8</text>
<text x="233.7" y="185">U3</text>
<text x="318.8" y="185">U5</text>
<text x="188.6" y="188.8">SW_DIP_x04</text>
<text x="192.3" y="186.3">SW2</text>
<text x="205.7" y="187.6">4K7</text>
<text x="212.1" y="187.6">4K7</text>
<text x="218.4" y="187.6">4K7</text>
<text x="224.8" y="187.6">4K7</text>
<text x="233.7" y="187.6">74HC165</text>
<text x="238" y="191.4">DS</text>
<text x="249.5" y="191.4">Q7</text>
<text x="254.5" y="186.3">GND</text>
<text x="318.8" y="187.6">74HC595</text>
<text x="323.1" y="191.4">SER</text>
<text x="334.7" y="191.4">QA</text>
<text x="339.6" y="186.3">GND</text>
<text x="351.7" y="190.1">R9</text>
<text x="358.1" y="191.4">1K</text>
<text x="375.8" y="190.1">D8</text>
<text x="238" y="193.9">D0</text>
<text x="238" y="196.4">D1</text>
<text x="246" y="192.3" transform="rotate(-90 246 192.3)">VCC</text>
<text x="249.5" y="193.9">~{Q7}</text>
<text x="323.1" y="196.4">SRCLK</text>
<text x="331.1" y="192.3" transform="rotate(-90 331.1 192.3)">VCC</text>
<text x="334.5" y="193.9">QB</text>
<text x="334.5" y="196.4">QC</text>
<text x="351.1" y="192.6">R10</text>
<text x="351.1" y="197.7">R12</text>
<text x="351.1" y="195.2">R11</text>
<text x="358.1" y="193.9">1K</text>
<text x="358.1" y="196.4">1K</text>
<text x="363.9" y="195.2">LED</text>
<text x="364.4" y="192.6">D4</text>
<text x="364.4" y="197.7">D5</text>
<text x="375.4" y="192.6">LED</text>
<text x="375.4" y="197.7">LED</text>
<text x="375.8" y="195.2">D9</text>
<text x="238" y="199">D2</text>
<text x="238" y="201.5">D3</text>
<text x="308.4" y="199">+3V3</text>
<text x="323.1" y="199">~{SRCLR}</text>
<text x="334.5" y="199">QD</text>
<text x="334.6" y="201.5">QE</text>
<text x="358.1" y="199">1K</text>
<text x="363.9" y="200.3">LED</text>
<text x="238" y="204.1">D4</text>
<text x="238" y="206.6">D5</text>
<text x="238" y="209.1">D6</text>
<text x="323.1" y="204.1">RCLK</text>
<text x="323.1" y="206.6">~{OE}</text>
<text x="334.4" y="209.1">QH</text>
<text x="334.5" y="206.6">QG</text>
<text x="334.7" y="204.1">QF</text>
<text x="386.6" y="207.9">GND</text>
<text x="182.1" y="210.4">GND</text>
<text x="225.3" y="210.4">GND</text>
<text x="238" y="211.7">D7</text>
<text x="315.5" y="214.2">GND</text>
<text x="331.1" y="215.4" transform="rotate(-90 331.1 215.4)">GND</text>
<text x="333.8" y="214.2">QH'</text>
<text x="238" y="216.8">~{PL}</text>
<text x="238" y="221.8">CP</text>
<text x="238" y="224.4">~{CE}</text>
<text x="246" y="225.6" transform="rotate(-90 246 225.6)">GND</text>
<text x="328.2" y="225.7">GND</text>
<text x="229.1" y="232">GND</text>
<text x="243.1" y="238.4">GND</text>
<text x="256.6" y="268.8">TP4</text>
<text x="290.8" y="265">H1</text>
<text x="290.8" y="267.6">M2</text>
<text x="256.6" y="271.4">GND</text>
<text x="290.8" y="270.1">H2</text>
<text x="290.8" y="272.6">M2</text>
<text x="290.8" y="275.2">H3</text>
<text x="267.2" y="279">GND</text>
<text x="290.8" y="280.3">H4</text>
<text x="290.8" y="277.7">M2</text>
<text x="290.8" y="282.8">M2</text>
</g>
<g font-size="1.8" fill="#0f0f0f">
<text x="73.7" y="47.7">UART_TX</text>
<text x="73.7" y="50.3">UART_RX</text>
<text x="73.7" y="55.3">WS2812</text>
<text x="299.7" y="57.9">I2C_SDA</text>
<text x="348" y="57.9">MCP_B0 R13</text>
<text x="299.7" y="60.4">I2C_SCL</text>
<text x="348" y="63">MCP_B2 R15</text>
<text x="348" y="65.5">MCP_B3 R16</text>
<text x="348" y="60.4">MCP_B1 R14</text>
<text x="73.7" y="68">SI_nLATCH</text>
<text x="73.7" y="70.6">SI_CLK</text>
<text x="219.7" y="69.3">I2C_SCL</text>
<text x="219.7" y="66.8">I2C_SDA</text>
<text x="73.7" y="75.7">SO_nLATCH</text>
<text x="73.7" y="73.1">SO_DATA</text>
<text x="73.7" y="80.7">SO_CLK</text>
<text x="73.7" y="83.3">SI_DATA</text>
<text x="348" y="83.3">MCP_A1</text>
<text x="348" y="80.7">MCP_A0</text>
<text x="73.7" y="88.4">I2C_SCL</text>
<text x="73.7" y="85.8">I2C_SDA</text>
<text x="348" y="88.4">MCP_A3</text>
<text x="348" y="85.8">MCP_A2</text>
<text x="302.3" y="93.4">ADDR2</text>
<text x="302.3" y="96">ADDR1</text>
<text x="302.3" y="98.5">ADDR0</text>
<text x="190.5" y="126.5">WS2812</text>
<text x="109" y="143">GND</text>
<text x="104.9" y="145.5">SO_DATA</text>
<text x="105.8" y="148.1">SO_CLK</text>
<text x="102.5" y="150.6">SO_nLATCH</text>
<text x="105.2" y="153.1">I2C_SDA</text>
<text x="105.3" y="155.7">I2C_SCL</text>
<text x="105.6" y="158.2">SI_DATA</text>
<text x="106.5" y="160.8">SI_CLK</text>
<text x="103.2" y="163.3">SI_nLATCH</text>
<text x="105" y="165.8">UART_TX</text>
<text x="104.7" y="168.4">UART_RX</text>
<text x="263.1" y="190">SI_DATA</text>
<text x="307.3" y="190">SO_DATA</text>
<text x="307.3" y="195">SO_CLK</text>
<text x="307.3" y="202.7">SO_nLATCH</text>
<text x="219.7" y="215.4">SI_nLATCH</text>
<text x="219.7" y="220.4">SI_CLK</text>
</g>
<g font-size="1.8" fill="#a90000">
<text x="86.9" y="48">1</text>
<text x="86.9" y="50.5">2</text>
<text x="86.9" y="53.1">3</text>
<text x="119.3" y="53.1">38</text>
<text x="119.3" y="50.5">39</text>
<text x="119.3" y="48">40</text>
<text x="244.9" y="51.5" transform="rotate(-90 244.9 51.5)">5</text>
<text x="247.4" y="51.5" transform="rotate(-90 247.4 51.5)">8</text>
<text x="86.9" y="55.6">4</text>
<text x="86.9" y="58.2">5</text>
<text x="119.3" y="58.2">36</text>
<text x="119.3" y="55.6">37</text>
<text x="230.4" y="56.9">1</text>
<text x="230.4" y="59.4">2</text>
<text x="258.4" y="56.9">4</text>
<text x="258.4" y="59.4">9</text>
<text x="311.1" y="58.2">13</text>
<text x="327.4" y="54" transform="rotate(-90 327.4 54)">9</text>
<text x="342.2" y="58.2">1</text>
<text x="86.9" y="60.7">6</text>
<text x="86.9" y="63.2">7</text>
<text x="86.9" y="65.8">8</text>
<text x="119.3" y="65.8">33</text>
<text x="119.3" y="63.2">34</text>
<text x="119.3" y="60.7">35</text>
<text x="230.4" y="62">3</text>
<text x="311.1" y="60.7">12</text>
<text x="342.2" y="60.7">2</text>
<text x="342.2" y="63.2">3</text>
<text x="342.2" y="65.8">4</text>
<text x="86.3" y="70.9">10</text>
<text x="86.9" y="68.3">9</text>
<text x="119.3" y="70.9">31</text>
<text x="119.3" y="68.3">32</text>
<text x="229.8" y="69.6">13</text>
<text x="229.8" y="67.1">14</text>
<text x="342.2" y="68.3">5</text>
<text x="342.2" y="70.9">6</text>
<text x="86.3" y="73.4">11</text>
<text x="86.3" y="75.9">12</text>
<text x="119.3" y="75.9">29</text>
<text x="119.3" y="73.4">30</text>
<text x="229.8" y="72.1">12</text>
<text x="311.1" y="73.4">19</text>
<text x="311.1" y="75.9">20</text>
<text x="342.2" y="73.4">7</text>
<text x="342.2" y="75.9">8</text>
<text x="86.3" y="78.5">13</text>
<text x="86.3" y="81">14</text>
<text x="86.3" y="83.6">15</text>
<text x="119.3" y="83.6">26</text>
<text x="119.3" y="81">27</text>
<text x="119.3" y="78.5">28</text>
<text x="244.9" y="79.4" transform="rotate(-90 244.9 79.4)">6</text>
<text x="311.1" y="81">18</text>
<text x="341.6" y="81">21</text>
<text x="341.6" y="83.6">22</text>
<text x="86.3" y="86.1">16</text>
<text x="86.3" y="88.6">17</text>
<text x="119.3" y="88.6">24</text>
<text x="119.3" y="86.1">25</text>
<text x="341.6" y="86.1">23</text>
<text x="341.6" y="88.6">24</text>
<text x="86.3" y="91.2">18</text>
<text x="86.3" y="93.7">19</text>
<text x="119.3" y="93.7">22</text>
<text x="119.3" y="91.2">23</text>
<text x="311.1" y="93.7">17</text>
<text x="341.6" y="91.2">25</text>
<text x="341.6" y="93.7">26</text>
<text x="86.3" y="96.3">20</text>
<text x="101.3" y="101.6" transform="rotate(-90 101.3 101.6)">41</text>
<text x="103.9" y="101.6" transform="rotate(-90 103.9 101.6)">42</text>
<text x="106.4" y="101.6" transform="rotate(-90 106.4 101.6)">43</text>
<text x="119.3" y="96.3">21</text>
<text x="311.1" y="98.8">15</text>
<text x="311.1" y="96.3">16</text>
<text x="341.6" y="96.3">27</text>
<text x="341.6" y="98.8">28</text>
<text x="368.9" y="97.2">1</text>
<text x="368.9" y="99.8">2</text>
<text x="379" y="99.8">7</text>
<text x="379" y="97.2">8</text>
<text x="297.9" y="104.8" transform="rotate(-90 297.9 104.8)">1</text>
<text x="300.4" y="104.8" transform="rotate(-90 300.4 104.8)">2</text>
<text x="303" y="104.8" transform="rotate(-90 303 104.8)">3</text>
<text x="305.5" y="104.8" transform="rotate(-90 305.5 104.8)">4</text>
<text x="327.4" y="105.5" transform="rotate(-90 327.4 105.5)">10</text>
<text x="368.9" y="102.3">3</text>
<text x="368.9" y="104.9">4</text>
<text x="379" y="104.9">5</text>
<text x="379" y="102.3">6</text>
<text x="297.9" y="115" transform="rotate(-90 297.9 115)">8</text>
<text x="300.4" y="115" transform="rotate(-90 300.4 115)">7</text>
<text x="303" y="115" transform="rotate(-90 303 115)">6</text>
<text x="305.5" y="115" transform="rotate(-90 305.5 115)">5</text>
<text x="214.4" y="121.4" transform="rotate(-90 214.4 121.4)">1</text>
<text x="234.7" y="121.4" transform="rotate(-90 234.7 121.4)">1</text>
<text x="255" y="121.4" transform="rotate(-90 255 121.4)">1</text>
<text x="207.6" y="126.7">4</text>
<text x="220.3" y="126.7">2</text>
<text x="227.9" y="126.7">4</text>
<text x="240.6" y="126.7">2</text>
<text x="248.2" y="126.7">4</text>
<text x="260.9" y="126.7">2</text>
<text x="214.4" y="134.1" transform="rotate(-90 214.4 134.1)">3</text>
<text x="234.7" y="134.1" transform="rotate(-90 234.7 134.1)">3</text>
<text x="255" y="134.1" transform="rotate(-90 255 134.1)">3</text>
<text x="97.7" y="145.8">2</text>
<text x="97.7" y="148.3">3</text>
<text x="97.7" y="150.9">4</text>
<text x="97.7" y="153.4">5</text>
<text x="97.7" y="156">6</text>
<text x="97.7" y="158.5">7</text>
<text x="97.7" y="161">8</text>
<text x="97.1" y="166.1">10</text>
<text x="97.7" y="163.6">9</text>
<text x="97.1" y="168.7">11</text>
<text x="233.6" y="190.2">10</text>
<text x="244.9" y="186.7" transform="rotate(-90 244.9 186.7)">16</text>
<text x="254.6" y="190.2">9</text>
<text x="320" y="190.2">14</text>
<text x="329.9" y="188" transform="rotate(-90 329.9 188)">16</text>
<text x="337.8" y="190.2">15</text>
<text x="188.5" y="197.6">7</text>
<text x="188.5" y="195">8</text>
<text x="198.7" y="195">1</text>
<text x="198.7" y="197.6">2</text>
<text x="233.6" y="192.8">11</text>
<text x="233.6" y="195.3">12</text>
<text x="233.6" y="197.9">13</text>
<text x="254.6" y="192.8">7</text>
<text x="320" y="197.9">10</text>
<text x="320" y="195.3">11</text>
<text x="338.4" y="192.8">1</text>
<text x="338.4" y="195.3">2</text>
<text x="338.4" y="197.9">3</text>
<text x="188.5" y="202.6">5</text>
<text x="188.5" y="200.1">6</text>
<text x="198.7" y="200.1">3</text>
<text x="198.7" y="202.6">4</text>
<text x="233.6" y="200.4">14</text>
<text x="234.2" y="202.9">3</text>
<text x="320" y="202.9">12</text>
<text x="338.4" y="200.4">4</text>
<text x="338.4" y="202.9">5</text>
<text x="234.2" y="205.5">4</text>
<text x="234.2" y="208">5</text>
<text x="320" y="205.5">13</text>
<text x="338.4" y="205.5">6</text>
<text x="338.4" y="208">7</text>
<text x="234.2" y="215.6">1</text>
<text x="234.2" y="210.6">6</text>
<text x="338.4" y="213.1">9</text>
<text x="234.2" y="220.7">2</text>
<text x="329.9" y="217.9" transform="rotate(-90 329.9 217.9)">8</text>
<text x="233.6" y="223.3">15</text>
<text x="244.9" y="229.3" transform="rotate(-90 244.9 229.3)">8</text>
</g>
<text font-size="1.8" fill="#009600" x="132.9" y="73.3">SW_Push</text>
<g font-size="1.8" fill="#0000c2">
<text x="44.4" y="92.5">I2C</text>
<text x="48.7" y="92.5">Pullups</text>
</g>
<g font-size="1.1" fill="#840000">
<text x="215.6" y="131.8">RGB</text>
<text x="235.9" y="131.8">RGB</text>
<text x="256.3" y="131.8">RGB</text>
</g>
</svg>
